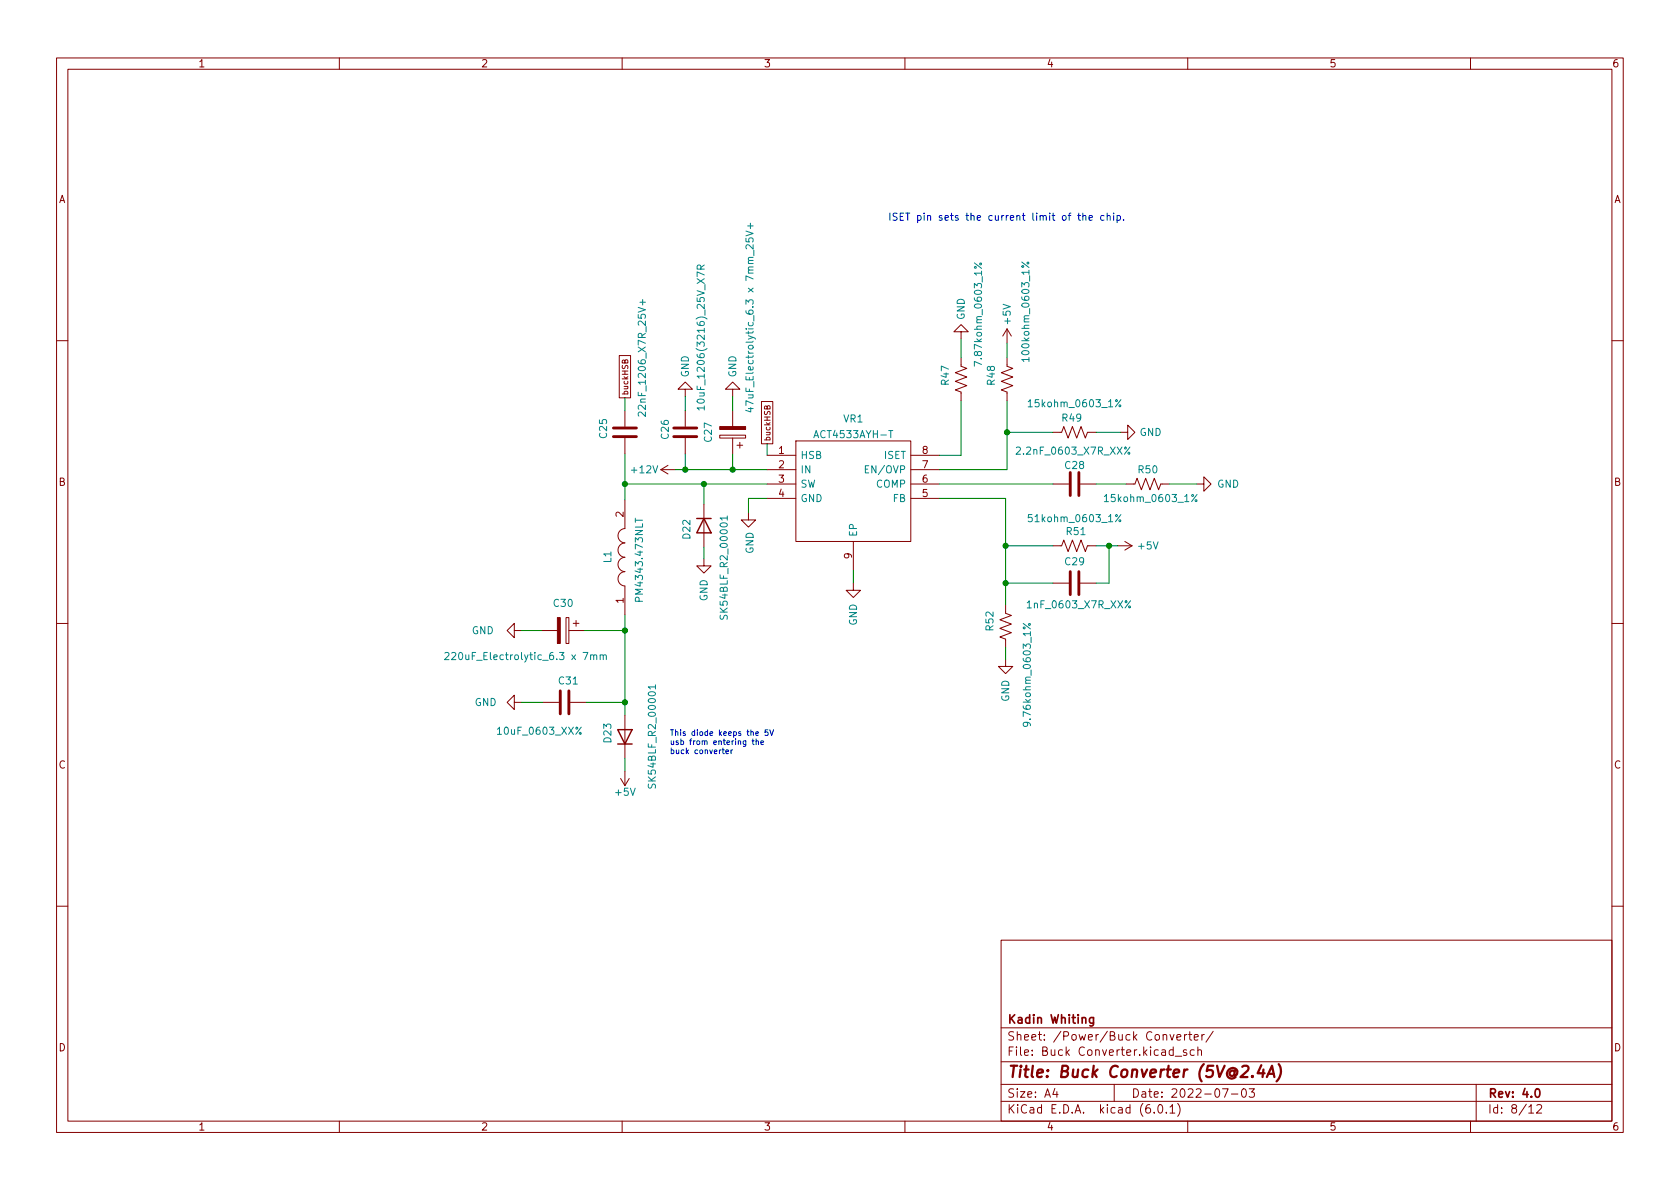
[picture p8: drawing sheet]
<svg xmlns="http://www.w3.org/2000/svg" width="297mm" height="210mm" viewBox="0 0 297 210" stroke-linecap="round" stroke-linejoin="round" font-family="sans-serif">
<g fill="none" stroke="#840000" stroke-width=".18">
<path d="M10 10.2h277v190.1h-277zM12 12.2h273v186.1h-273zM60 10.2v2M110 10.2v2M160 10.2v2M210 10.2v2M260 10.2v2M169.9 58.7h-1.2l1.2-1.3 1.3 1.3h-1.3v1.2M178.1 58.2l.7 1.2M178.1 58.2v2.5M178.1 58.2l-.8 1.2M10 60.2h2"/>
<path d="M109.5 62.9h2v7.5h-2zM110.5 63.9l.2-.3 .3 .2v.4h-1l.1-.5 .3 .1 .1 .4M110.5 72.6v2.8M110.5 77.5v2.8M121.2 68.8h-1.3l1.3-1.2 1.2 1.2h-1.2v1.3M121.2 72.6v2.8M121.2 77.5v2.8M127.3 77h4.5v.5h-4.5zM129.5 68.8h-1.2l1.2-1.2 1.3 1.2h-1.3v1.3M129.5 72.6v2.8M129.5 77.5v2.8M130.3 78.7h1"/>
<path d="M130.8 78.2v1M134.6 71h2v7.5h-2zM135.6 72l.2-.3 .4 .2v.4h-1l.1-.5 .3 .1v.4M140.7 78h20.3v17.8h-20.3zM169.9 63.2v1.6l1 .3-2 .8 2 .8-2 .7 2 .8-2 .8 1 .3v1.6M178.1 63.2v1.6l1 .3-2.1 .8 2.1 .8-2.1 .7 2.1 .8-2.1 .8 1.1 .3v1.6M186.2 76.4h1.5l.4-1 .7 2.1 .8-2.1 .8 2.1 .7-2.1 .8 2.1 .4-1.1h1.5M198.1 76.4h1.3v1.3l1.3-1.3-1.3-1.2v1.2M285 60.2h2M110.5 88.4v5.1a1.27 1.27 0 0 0-1.2 1.2 1.27 1.27 0 0 0 1.2 1.3 1.27 1.27 0 0 0-1.2 1.3 1.27 1.27 0 0 0 1.2 1.2 1.27 1.27 0 0 0-1.2 1.3 1.27 1.27 0 0 0 1.2 1.3 1.27 1.27 0 0 0-1.2 1.3 1.27 1.27 0 0 0 1.2 1.2v5.1M116.8 83.1l1.3 .7M116.8 83.1h2.6"/>
<path d="M118.1 82.3l-1.3 .8M124.5 98.8v1.3h-1.3l1.3 1.2 1.2-1.2h-1.2M124.5 89.1v7.7M132.3 90.7v1.2h-1.2l1.2 1.3 1.3-1.3h-1.3M135.6 85.6h5.1M135.6 83.1h5.1M135.6 80.5h5.1M135.6 88.1h5.1M150.9 95.8v5M161 85.6h5.1M161 83.1h5.1M161 80.5h5.1"/>
<path d="M161 88.1h5.1M186.2 96.5h1.5l.4-1 .7 2 .8-2 .8 2 .7-2 .8 2 .4-1h1.5M186.2 85.6h2.8M191 85.6h2.8M197.6 96.5h2.6M198.9 95.8l1.3 .7M199.1 85.6h1.6l.3-1 .8 2 .8-2 .7 2 .8-2 .8 2 .3-1h1.6M200.2 96.5l-1.3 .8M211.6 85.6h1.3v1.3l1.2-1.3-1.2-1.3v1.3M10 110.2h2M90.9 111.5v1.3l-1.2-1.3 1.2-1.3v1.3h1.3M95.8 111.5h2.8"/>
<path d="M100.1 109.2h.5v4.6h-.5zM100.6 111.5h2.8M101.3 110.2h1.1M101.9 109.7v1M150.9 103.1v1.3h-1.3l1.3 1.3 1.2-1.3h-1.2M177.8 116.6v1.3h-1.3l1.3 1.2 1.3-1.2h-1.3M177.8 106.9v1.6l1 .3-2 .8 2 .8-2 .7 2 .8-2 .7 1 .4v1.5M186.2 103.1h2.8M191 103.1h2.8M285 110.2h2M90.9 124.2v1.3l-1.2-1.3 1.2-1.3v1.3h1.3M96 124.2h2.8"/>
<path d="M100.8 124.2h2.8M109.7 137.7l.8 1.2M110.5 126.5v7.6M110.5 136.4v2.5M111.3 137.7l-.8 1.2M10 160.2h2M177 166.3h108v32h-108zM285 160.2h2M60 198.3v2M110 198.3v2M160 198.3v2M177 194.8h108"/>
<path d="M177 191.8h108M177 187.8h108M177 181.8h108M186.5 192.5l-.4 1h1M186.9 193v1M197 191.8v3M204.1 196.7v.1M204.9 195.4l.2-.1a.81 .81 0 0 1 .6 .7 .81 .81 0 0 1-.3 .8h-.2a.81 .81 0 0 1-.6-.6 .81 .81 0 0 1 .3-.8zM206.2 196.7v.1M206.9 195.8l.4-.5v1.5M206.9 182.9l.3 1 .4-1M206.9 196.8h.8"/>
<path d="M207.4 185.7l-.4-.1-.3 .3v.4l.2 .3h.5M207.4 185.1v1.5M207.8 186.8h1.1M208.1 183.4l.7-.1-.1-.3-.4-.1-.2 .2v.8h.6M208.2 195.1a1.72 1.72 0 0 1 0 2.3M209.4 182.9v1M209.8 185.7l-.4-.1-.2 .2 .1 .3 .5 .1v.4h-.6M209.9 182.9l-.3 .1-.2 .2M210 198.3v2M210.1 182.9h.6M210.4 182.4v1.3l.3 .2M211.1 185.7l-.4-.1-.3 .3v.4l.2 .3h.5"/>
<path d="M211.1 183.4l.8-.1-.1-.3-.4-.1-.3 .2 .1 .8h.6M211.8 185.8l.2-.2 .4 .1v.9M211.8 185.1v1.5M212.5 182.9v1M212.9 182.9l-.3 .1-.1 .2M214.5 182.4l-1.3 1.9M216.1 192.5h1l-.6 1.5M217.7 193.5h1.2M219.7 192.6l.2-.1a.81 .81 0 0 1 .5 .7 .81 .81 0 0 1-.3 .8h-.1a.81 .81 0 0 1-.6-.6 .81 .81 0 0 1 .3-.8zM220.9 192.5h.9l-.5 .6 .4 .1v.7l-.2 .1h-.4l-.2-.1M260 198.3v2M261 191.8v6.5"/>
<path d="M270.3 195.8l.4-.5v1.5M270.3 196.8h.9M271.7 195.5l.6-.2 .2 .2 .1 .3-.9 1h.9"/>
</g>
<path d="M193.3 179.9v1.2l-.2 .3h-.4M193.3 180l-.4-.1-.3 .3v.4l.2 .3h.5M271.6 192.6l.2-.1a.82 .82 0 0 1 .6 .7 .82 .82 0 0 1-.3 .8h-.2a.81 .81 0 0 1-.6-.6 .81 .81 0 0 1 .3-.8z" fill="none" stroke="#840000" stroke-width=".3"/>
<path d="M223 188.4l-.6 1.4h1.2M223.4 189.1l-.2 1.4M224 190.5l.9-2 .4 2M224.3 189.9h.9M226.1 188.2a2.32 2.32 0 0 1-.4 3" fill="none" stroke="#840000" stroke-width=".4"/>
<g fill="none" stroke="#008484" stroke-width=".18">
<path d="M132.2 40h1M132.7 39.5v.9M113.1 53.4h1M113.6 53v.9M123.9 47.6v-.6l-.2-.1h-.3l-.1 .7h1.2M124.5 46.9l-.6 .4M131.9 42.1v.6l.6 .1-.1-.2v-.4l.2-.1h.4l.2 .2-.2 .5M131.9 40.9l1.3 .4-1.3 .4M172.3 46.5l1.2 1M180.7 46.3l1.2 1M114.1 72.9v.7l-.9-.7-.4 .2 .2 .5M124.5 72.1h-1.2l.3 .4"/>
<path d="M124.5 71.8v.7M132.3 72.2h.9M132.7 72.1v.7l-.9-.3M133.2 71.4l-1.3-.5v.8M157.1 76.1h.8M173.5 64.5l-1.2-.6v.9M179.7 79.2l.5-.1 .2 .3-.8 .9h.8M181.8 71l.4-.3v1.2M181.8 71.9h.7M181.9 63.6h-1.2l.3 .3M181.9 63.2v.7M198.2 70.7l-1 1.2"/>
<path d="M199.8 79.1l-1 1.2M112.3 91.6v.8M128.6 91.6h-1.3l.4 .4M128.6 91.2v.8M153 83h.4M153.6 82.4h-.6v1.2h.6M182.5 91h-.6l-.1 .6 .2-.1h.4l.1 .2v.4l-.2 .2-.5-.2M195.3 87.8l.3-.4v1.3M195.3 88.7h.7M198.2 91l-1 1.3M211.6 87.4l-.9 1.3M78.7 115.5l.4-.1 .3 .3-.8 .9h.8"/>
<path d="M104.4 115.9l.2-.1 .3 .1 .1 .7M105 116l.1-.2 .4 .1v.7M106.1 115.9l.2-.1 .3 .1 .1 .7M106.1 115.8v.8M106.7 116l.1-.2 .3 .1 .1 .7M113 106.3l-.1-.6-.1-.1-.3 .1-.2 .6h1.3M127.4 108.8l-.1 .5 .3 .2 .3-.1 .2-.6h.4l.1 .2-.1 .5M180.9 110.2l1.3 1M114.7 138.6l-.1 .5 .1 .2h.4l.2-.5 .3-.2 .3 .3-.1 .5M115.9 121.5h-1.3l.4 .3M115.9 121.1v.7M181.5 127.7l.2 .3-.1 .3-.1 .2-.5-.2-.1-.3 .1-.2a.84 .84 0 0 1 1.2 .3v.2"/>
<circle cx="172.5" cy="47.3" r=".18"/>
<circle cx="173.4" cy="46.7" r=".18"/>
<circle cx="181.7" cy="46.5" r=".18"/>
<circle cx="198" cy="71.8" r=".18"/>
<circle cx="198" cy="92.1" r=".18"/>
<circle cx="199.6" cy="80.1" r=".18"/>
<circle cx="211.5" cy="88.5" r=".18"/>
<circle cx="181.1" cy="111" r=".18"/>
<circle cx="182" cy="110.4" r=".18"/>
</g>
<path d="M108.5 77.2h4M108.5 75.7h4M119.1 77.2h4.1M119.1 75.7h4.1M189.2 83.6v4M190.8 83.6v4M189.2 101.1v4.1M190.8 101.1v4.1M99.1 122.2v4M100.6 122.2v4" fill="none" stroke="#840000" stroke-width=".51"/>
<g fill="#840000" stroke="#840000" stroke-width=".18">
<path d="M127.3 75.4h4.5v.5h-4.5z"/>
<path d="M98.6 109.2h.5v4.6h-.5z"/>
</g>
<path d="M123.2 91.7h2.5M124.5 91.7l1.2 2.5h-2.5zM109.2 129h2.6l-1.3 2.6zM109.2 131.6h2.6" fill="none" stroke="#840000" stroke-width=".25"/>
<g fill="none" stroke="#0000c2" stroke-width=".18">
<path d="M190.6 38.1h.4M190.7 37.7v1.1l.3 .2M191.5 38.2l.1-.1 .3 .1 .1 .8M191.5 37.7v1.3M192.5 38.5l.7-.1-.1-.2-.4-.1-.2 .2 .1 .6h.5M195.2 38.2l-.4-.1-.2 .2 .1 .6h.5M195.8 38.2l.1-.1 .3 .1 .1 .8M195.8 37.7v1.3M196.9 37.7v.1M196.9 38.1v.9M197.5 38.2l.4-.1 .2 .2-.1 .6h-.5M197.5 38.1v1.3"/>
<path d="M198.7 38.8v.2M127.7 132.6h.4M127.8 132.3v.8l.3 .2M128.3 132.9l.5-.1v-.1l-.3-.1-.2 .2 .1 .4h.4M129.2 132.6v.7M129.5 132.6l-.3 .2M133 131h.3M133.1 130.7v.8l.2 .2M133.6 129.7l.5-.1v-.2h-.3l-.2 .1 .1 .5h.4M133.7 131.1l.4-.1v.7M133.7 130.7v1M134.5 131.3l.5-.1v-.2h-.3l-.2 .1 .1 .5h.4"/>
<path d="M135.8 129.1h-.5l-.1 .4h.5l.1 .5-.2 .1-.4-.1M136.1 129.1l.3 1 .4-1"/>
</g>
<g fill="none" stroke="#008400" stroke-width=".18">
<path d="M169.9 59.9v3.3M110.5 70.4v2.2M121.2 70.1v2.5M129.5 70.1v2.5M135.6 78.5v2M169.9 70.9v9.6h-3.8M178.1 70.9v12.2h-12M178.1 60.7v2.5M178.1 76.4h8.1M193.8 76.4h4.3M110.5 85.6h25.1M110.5 80.3v8.1"/>
<path d="M119.4 83.1h16.2M121.2 80.3v2.8M124.5 85.6v3.5M124.5 96.8v2M129.5 80.3v2.8M135.6 88.1h-3.3v2.6M166.1 85.6h20.1M166.1 88.1h11.7v18.8M177.8 96.5h8.4M193.8 96.5h3.8M193.8 85.6h5.3M196.1 96.5v6.6h-2.3"/>
<path d="M206.8 85.6h4.8M92.2 111.5h3.6M103.4 111.5h7.1M110.5 108.7v17.8M150.9 100.8v2.3M177.8 114.5v2.1M177.8 103.1h8.4M92.2 124.2h3.8M103.6 124.2h6.9M110.5 134.1v2.3"/>
</g>
<g fill="#008400" stroke="#008400" stroke-width=".18">
<circle cx="177.8" cy="96.5" r=".46"/>
<circle cx="178.1" cy="76.4" r=".46"/>
<circle cx="177.8" cy="103.1" r=".46"/>
<circle cx="196.1" cy="96.5" r=".46"/>
<circle cx="129.5" cy="83.1" r=".46"/>
<circle cx="121.2" cy="83.1" r=".46"/>
<circle cx="110.5" cy="111.5" r=".46"/>
<circle cx="110.5" cy="124.2" r=".46"/>
<circle cx="110.5" cy="85.6" r=".46"/>
<circle cx="124.5" cy="85.6" r=".46"/>
</g>
<text font-size="2.8" fill="#840000" x="178" y="190.6">Title: Buck Converter (5V@2.4A)</text>
<g font-size="2.1" fill="#840000">
<text x="178" y="184">Sheet: /Power/Buck Converter/</text>
<text x="178" y="181">Kadin Whiting</text>
<text x="178" y="186.7">File: Buck Converter.kicad_sch</text>
<text x="178" y="196.9">KiCad E.D.A. kicad (6.0.1)</text>
<text x="178" y="194.1">Size: A4</text>
<text x="200" y="194.1">Date: 2022-07-03</text>
<text x="263" y="194.1">Rev: 4.0</text>
<text x="263" y="196.9">Id: 8/12</text>
</g>
<g font-size="1.8" fill="#840000">
<text x="35" y="11.9">1</text>
<text x="85" y="11.9">2</text>
<text x="135" y="11.9">3</text>
<text x="185" y="11.9">4</text>
<text x="235" y="11.9">5</text>
<text x="285" y="11.9">6</text>
<text x="10.3" y="35.9">A</text>
<text x="285.3" y="35.9">A</text>
<text x="137.7" y="80.3">1</text>
<text x="137.7" y="82.8">2</text>
<text x="163.1" y="82.8">7</text>
<text x="163.1" y="80.3">8</text>
<text x="10.3" y="85.9">B</text>
<text x="137.7" y="85.3">3</text>
<text x="137.7" y="87.9">4</text>
<text x="163.1" y="87.9">5</text>
<text x="163.1" y="85.3">6</text>
<text x="285.3" y="85.9">B</text>
<text x="110.2" y="91.4" transform="rotate(-90 110.2 91.4)">2</text>
<text x="150.6" y="98.8" transform="rotate(-90 150.6 98.8)">9</text>
<text x="110.2" y="106.7" transform="rotate(-90 110.2 106.7)">1</text>
<text x="10.3" y="135.9">C</text>
<text x="285.3" y="135.9">C</text>
<text x="10.3" y="185.9">D</text>
<text x="285.3" y="185.9">D</text>
<text x="35" y="199.9">1</text>
<text x="85" y="199.9">2</text>
<text x="135" y="199.9">3</text>
<text x="185" y="199.9">4</text>
<text x="235" y="199.9">5</text>
<text x="285" y="199.9">6</text>
</g>
<text font-size="1.8" fill="#0000c2" x="157" y="39">ISET pin sets the current limit of the chip.</text>
<g font-size="1.8" fill="#008484">
<text x="170.6" y="56.6" transform="rotate(-90 170.6 56.6)">GND</text>
<text x="178.7" y="57.2" transform="rotate(-90 178.7 57.2)">+5V</text>
<text x="173.6" y="63.9" transform="rotate(-90 173.6 63.9)">7.87kohm_0603_1%</text>
<text x="182" y="63.2" transform="rotate(-90 182 63.2)">100kohm_0603_1%</text>
<text x="121.8" y="66.7" transform="rotate(-90 121.8 66.7)">GND</text>
<text x="124.6" y="71" transform="rotate(-90 124.6 71)">10uF_1206(3216)_25V_X7R</text>
<text x="130.2" y="66.7" transform="rotate(-90 130.2 66.7)">GND</text>
<text x="133.2" y="70.8" transform="rotate(-90 133.2 70.8)">47uF_Electrolytic_6.3 x 7mm_25V+</text>
<text x="167.8" y="68" transform="rotate(-90 167.8 68)">R47</text>
<text x="175.9" y="68" transform="rotate(-90 175.9 68)">R48</text>
<text x="107.3" y="77.4" transform="rotate(-90 107.3 77.4)">C25</text>
<text x="114.2" y="72.6" transform="rotate(-90 114.2 72.6)">22nF_1206_X7R_25V+</text>
<text x="118.2" y="77.6" transform="rotate(-90 118.2 77.6)">C26</text>
<text x="144.4" y="77.5">ACT4533AYH-T</text>
<text x="149.2" y="74.7">VR1</text>
<text x="182.4" y="72">15kohm_0603_1%</text>
<text x="187.9" y="74.5">R49</text>
<text x="201.5" y="77.1">GND</text>
<text x="111.8" y="83.7">+12V</text>
<text x="125.9" y="78.1" transform="rotate(-90 125.9 78.1)">C27</text>
<text x="141.5" y="81.1">HSB</text>
<text x="141.5" y="83.7">IN</text>
<text x="153.6" y="83.7">EN/OVP</text>
<text x="156.3" y="81.1">ISET</text>
<text x="180.3" y="80.4">2.2nF_0603_X7R_XX%</text>
<text x="188.4" y="82.9">C28</text>
<text x="201.3" y="83.7">R50</text>
<text x="141.5" y="86.2">SW</text>
<text x="141.5" y="88.8">GND</text>
<text x="155" y="86.2">COMP</text>
<text x="157.9" y="88.8">FB</text>
<text x="195.9" y="88.8">15kohm_0603_1%</text>
<text x="215.2" y="86.2">GND</text>
<text x="122" y="95.2" transform="rotate(-90 122 95.2)">D22</text>
<text x="151.5" y="95" transform="rotate(-90 151.5 95)">EP</text>
<text x="182.4" y="92.3">51kohm_0603_1%</text>
<text x="188.6" y="94.6">R51</text>
<text x="108.1" y="99.5" transform="rotate(-90 108.1 99.5)">L1</text>
<text x="133.2" y="98" transform="rotate(-90 133.2 98)">GND</text>
<text x="188.4" y="99.9">C29</text>
<text x="201.3" y="97.1">+5V</text>
<text x="97.9" y="107.3">C30</text>
<text x="113.7" y="105.8" transform="rotate(-90 113.7 105.8)">PM4343.473NLT</text>
<text x="125.1" y="106.3" transform="rotate(-90 125.1 106.3)">GND</text>
<text x="182.1" y="107.6">1nF_0603_X7R_XX%</text>
<text x="83.4" y="112.1">GND</text>
<text x="128.7" y="108.9" transform="rotate(-90 128.7 108.9)">SK54BLF_R2_00001</text>
<text x="151.5" y="110.7" transform="rotate(-90 151.5 110.7)">GND</text>
<text x="175.6" y="111.5" transform="rotate(-90 175.6 111.5)">R52</text>
<text x="80.4" y="116.7">220uF_Electrolytic_6.3 x 7mm</text>
<text x="83.9" y="124.8">GND</text>
<text x="98.9" y="121">C31</text>
<text x="178.4" y="124.1" transform="rotate(-90 178.4 124.1)">GND</text>
<text x="88.4" y="129.9">10uF_0603_XX%</text>
<text x="108.1" y="131.3" transform="rotate(-90 108.1 131.3)">D23</text>
<text x="182.2" y="127.7" transform="rotate(-90 182.2 127.7)">9.76kohm_0603_1%</text>
<text x="108.9" y="140.7">+5V</text>
<text x="116" y="138.7" transform="rotate(-90 116 138.7)">SK54BLF_R2_00001</text>
</g>
<g font-size="1.4" fill="#840000">
<text x="111.1" y="70" transform="rotate(-90 111.1 70)">buckHSB</text>
<text x="136.2" y="78.1" transform="rotate(-90 136.2 78.1)">buckHSB</text>
</g>
<g font-size="1.4" fill="#0000c2">
<text x="118.4" y="130.1">This diode keeps the 5V</text>
<text x="118.4" y="131.7">usb from entering the</text>
<text x="118.4" y="133.3">buck converter</text>
</g>
</svg>
